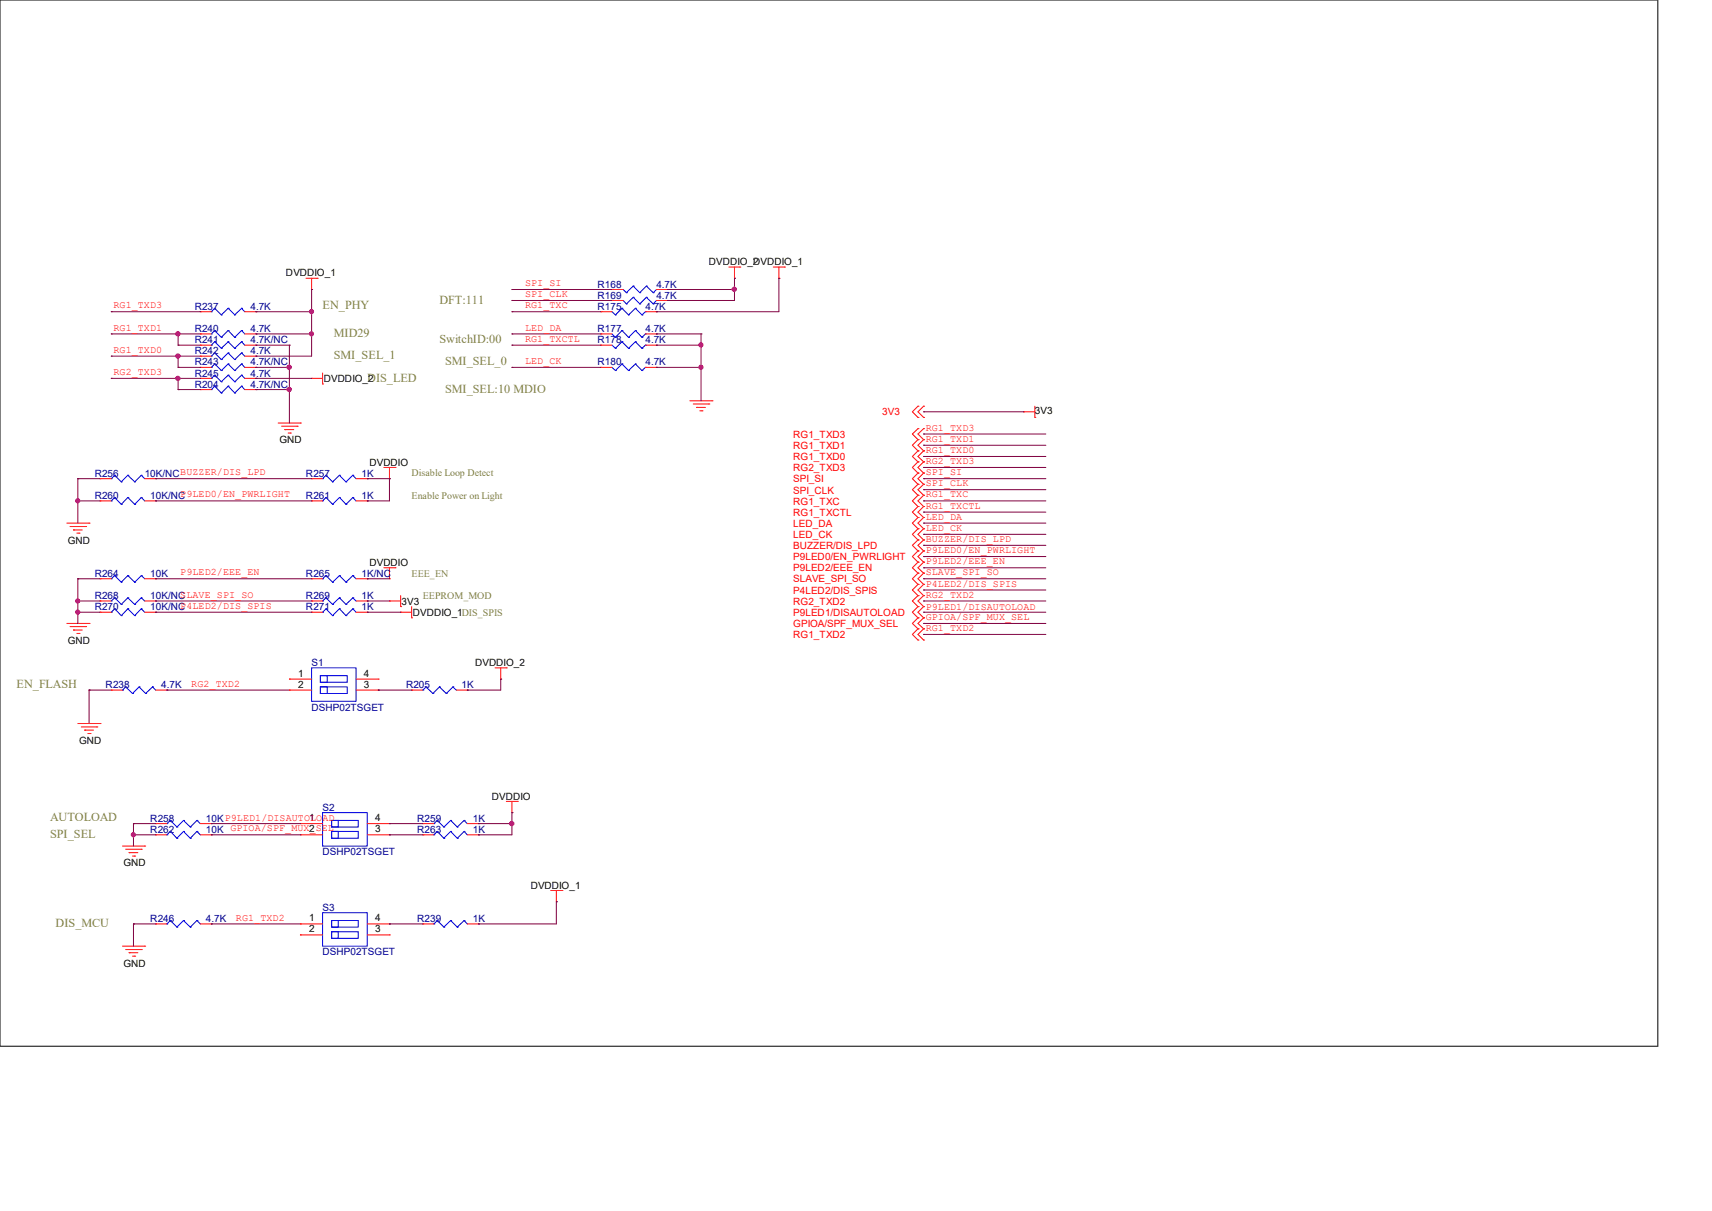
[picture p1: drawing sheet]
<svg xmlns="http://www.w3.org/2000/svg" width="297mm" height="210mm" viewBox="0 0 297 210" stroke-linecap="round" stroke-linejoin="round" font-family="sans-serif">
<path d="M0 0h287.6v181.4h-287.6z" fill="none" stroke="#000" stroke-width=".17"/>
<g fill="none" stroke="#f00" stroke-width=".17">
<path d="M34.8 57.9h.1M34.8 54.1h.1M34.8 59.9h.1M34.8 59.9h1.9M34.8 57.9h1.9M34.8 54.1h1.9M42.5 59.9h1.9M42.5 57.9h1.9M42.5 54.1h1.9M44.4 57.9h.1M44.4 54.1h.1M44.4 59.9h.1"/>
<path d="M53.1 48.3h1.9M54.1 50.2h.1M54.1 48.3v1.9M55 48.3h.1M104.2 59.9h.1M104.2 54.1h.1M104.2 57.9h.1M104.2 59.9h2M104.2 57.9h2M104.2 54.1h2M106.2 50.2h.1M106.2 52.1h.1"/>
<path d="M106.2 50.2h1.9M106.2 52.1h1.9M112 59.9h1.9M112 57.9h1.9M112 54.1h1.9M113.9 59.9h.1M113.9 54.1h.1M113.9 57.9h.1M113.9 50.2h1.9M113.9 52.1h1.9M115.8 50.2h.1M115.8 52.1h.1"/>
<path d="M126.4 46.3h2M127.4 48.3h.1M127.4 46.3v2M128.4 46.3h.1M134.2 46.3h1.9M135.1 48.3h.1M135.1 46.3v2M136.1 46.3h.1M34.8 61.8h.1M34.8 63.7h.1M34.8 65.6h.1M34.8 67.6h.1"/>
<path d="M34.8 65.6h1.9M34.8 63.7h1.9M34.8 61.8h1.9M34.8 67.6h1.9M42.5 65.6h1.9M42.5 63.7h1.9M42.5 61.8h1.9M42.5 67.6h1.9M44.4 61.8h.1M44.4 63.7h.1M44.4 65.6h.1M44.4 67.6h.1"/>
<path d="M48.3 73.4h3.8M48.9 73.9h2.7M49.4 74.5h.1M49.4 74.5h1.6M50 75.1h.4M50.4 75.1h.1M51.6 73.9h.1M52.1 73.4h.1M54.1 65.6h.1M54.1 65.6h1.9M56 66.6h.1M56 64.7v1.9"/>
<path d="M104.2 63.7h.1M104.2 63.7h2M112 63.7h1.9M113.9 63.7h.1M119.7 69.5h3.8M120.3 70.1h2.7M120.9 70.7h.1M120.9 70.7h1.5M121.4 71.2h.4M121.8 71.2h.1M123 70.1h.1M123.5 69.5h.1"/>
<path d="M159.3 74.3h.1M159.3 76.2h.1M159.3 78.2h.1M159.3 70.4h.1M159.3 72.4h.1M159.3 74.3l-1 1 1 .9M159.3 76.2l-1 1 1 1M159.3 78.2l-1 1 1 .9M159.3 70.4l-1 1 1 1M160.2 74.3h.1M160.2 76.2h.1M160.2 78.2h.1"/>
<path d="M160.2 70.4h.1M160.2 72.4h.1M160.2 74.3l-.9 1 .9 .9M160.2 76.2l-.9 1 .9 1M160.2 78.2l-.9 1 .9 .9M160.2 70.4l-.9 1 .9 1M177.6 71.4h.1M177.6 71.4h1.9M179.5 72.4h.1M179.5 70.4v2M11.6 90.7h3.9M12.1 91.3h2.8"/>
<path d="M12.7 91.9h.1M12.7 91.9h1.6M13.3 92.5h.4M13.7 92.5h.1M14.9 91.3h.1M15.5 90.7h.1M17.4 86.9h.1M17.4 83h.1M17.4 86.9h1.9M17.4 83h1.9M25.1 86.9h1.9M25.1 83h1.9"/>
<path d="M27 86.9h.1M27 83h.1M54.1 86.9h.1M54.1 83h.1M54.1 86.9h1.9M54.1 83h1.9M61.8 86.9h1.9M61.8 83h1.9M63.7 86.9h.1M63.7 83h.1M66.6 81.1h1.9M66.6 98.5h1.9"/>
<path d="M67.6 83h.1M67.6 81.1v1.9M67.6 98.5v1.9M68.5 81.1h.1M68.5 98.5h.1M159.3 80.1h.1M159.3 82h.1M159.3 84h.1M159.3 85.9h.1M159.3 87.8h.1M159.3 89.7h.1M159.3 91.7h.1"/>
<path d="M159.3 93.6h.1M159.3 95.5h.1M159.3 97.5h.1M159.3 99.4h.1M159.3 80.1l-1 1 1 .9M159.3 82l-1 1 1 1M159.3 84l-1 .9 1 1M159.3 85.9l-1 1 1 .9M159.3 87.8l-1 1 1 .9M159.3 89.7l-1 1 1 1M159.3 91.7l-1 1 1 .9M159.3 93.6l-1 1 1 .9"/>
<path d="M159.3 95.5l-1 1 1 1M159.3 97.5l-1 1 1 .9M159.3 99.4l-1 1 1 .9M160.2 80.1h.1M160.2 82h.1M160.2 84h.1M160.2 85.9h.1M160.2 87.8h.1M160.2 89.7h.1M160.2 91.7h.1M160.2 93.6h.1M160.2 95.5h.1"/>
<path d="M160.2 97.5h.1M160.2 99.4h.1M160.2 80.1l-.9 1 .9 .9M160.2 82l-.9 1 .9 1M160.2 84l-.9 .9 .9 1M160.2 85.9l-.9 1 .9 .9M160.2 87.8l-.9 1 .9 .9M160.2 89.7l-.9 1 .9 1M160.2 91.7l-.9 1 .9 .9M160.2 93.6l-.9 1 .9 .9M160.2 95.5l-.9 1 .9 1M160.2 97.5l-.9 1 .9 .9"/>
<path d="M160.2 99.4l-.9 1 .9 .9M11.6 108.1h3.9M12.1 108.7h2.8M12.7 109.3h.1M12.7 109.3h1.6M13.3 109.9h.4M13.7 109.9h.1M14.9 108.7h.1M15.5 108.1h.1M17.4 106.2h.1M17.4 100.4h.1M17.4 104.2h.1"/>
<path d="M17.4 104.2h1.9M17.4 106.2h1.9M17.4 100.4h1.9M19.3 119.7h.1M19.3 119.7h2M25.1 104.2h1.9M25.1 106.2h1.9M25.1 100.4h1.9M27 106.2h.1M27 100.4h.1M27 104.2h.1M27 119.7h2"/>
<path d="M29 119.7h.1M50.2 117.8h.1M50.2 119.7h.1M50.2 117.8h3.9M50.2 119.7h3.9M54.1 100.4h.1M54.1 104.2h.1M54.1 106.2h.1M54.1 104.2h1.9M54.1 106.2h1.9M54.1 100.4h1.9M61.8 104.2h1.9"/>
<path d="M61.8 106.2h1.9M61.8 117.8h3.8M61.8 119.7h3.8M61.8 100.4h1.9M63.7 100.4h.1M63.7 104.2h.1M63.7 106.2h.1M65.6 117.8h.1M65.6 119.7h.1M67.6 100.4h.1M67.6 104.2h.1M67.6 104.2h1.9"/>
<path d="M69.5 105.2h.1M69.5 106.2h.1M69.5 103.3v1.9M69.5 106.2h1.9M71.4 107.1h.1M71.4 119.7h.1M71.4 105.2v1.9M71.4 119.7h2M79.2 119.7h1.9M81.1 119.7h.1M85.9 115.8h1.9M86.9 117.8h.1"/>
<path d="M86.9 115.8v2M87.8 115.8h.1M159.3 101.3h.1M159.3 103.3h.1M159.3 105.2h.1M159.3 107.1h.1M159.3 109.1h.1M159.3 111h.1M159.3 101.3l-1 1 1 1M159.3 103.3l-1 .9 1 1M159.3 105.2l-1 1 1 .9M159.3 107.1l-1 1 1 1"/>
<path d="M159.3 109.1l-1 .9 1 1M160.2 101.3h.1M160.2 103.3h.1M160.2 105.2h.1M160.2 107.1h.1M160.2 109.1h.1M160.2 111h.1M160.2 101.3l-.9 1 .9 1M160.2 103.3l-.9 .9 .9 1M160.2 105.2l-.9 1 .9 .9M160.2 107.1l-.9 1 .9 1M160.2 109.1l-.9 .9 .9 1"/>
<path d="M13.5 125.5h3.9M14.1 126.1h2.7M14.7 126.6h.1M14.7 126.6h1.5M15.2 127.2h.4M15.6 127.2h.1M16.8 126.1h.1M17.4 125.5h.1M87.8 139h1.9M88.8 139v1.9M89.7 139h.1M21.3 146.7h3.8"/>
<path d="M21.8 147.3h2.7M22.4 147.9h.1M22.4 147.9h1.5M23 148.5h.4M23.4 148.5h.1M24.5 147.3h.1M25.1 146.7h.1M27 142.8h.1M27 144.8h.1M27 144.8h2M27 142.8h2M34.8 144.8h1.9"/>
<path d="M34.8 142.8h1.9M36.7 142.8h.1M36.7 144.8h.1M52.1 142.8h.1M52.1 144.8h.1M52.1 144.8h3.9M52.1 142.8h3.9M63.7 144.8h3.9M63.7 142.8h3.9M67.6 142.8h.1M67.6 144.8h.1M73.4 144.8h.1"/>
<path d="M73.4 142.8h.1M73.4 144.8h1.9M73.4 142.8h1.9M81.1 144.8h1.9M81.1 142.8h1.9M83 144.8h.1M83 142.8h.1M88.8 140.9h.1M95.5 154.4h2M96.5 156.4h.1M96.5 154.4v2M97.5 154.4h.1"/>
<path d="M21.3 164.1h3.8M21.8 164.7h2.7M22.4 165.2h.1M22.4 165.2h1.5M23 165.8h.4M23.4 165.8h.1M24.5 164.7h.1M25.1 164.1h.1M27 160.2h.1M27 160.2h2M34.8 160.2h1.9M36.7 160.2h.1"/>
<path d="M52.1 160.2h.1M52.1 162.1h.1M52.1 160.2h3.9M52.1 162.1h3.9M63.7 160.2h3.9M63.7 162.1h3.9M67.6 160.2h.1M67.6 162.1h.1M73.4 160.2h.1M73.4 160.2h1.9M81.1 160.2h1.9M83 160.2h.1"/>
</g>
<g fill="none" stroke="#00f" stroke-width=".17">
<path d="M36.7 57.9h.1M36.7 54.1h.1M36.7 59.9h.1M37.3 57.3h.1M37.3 53.5h.1M37.3 59.3h.1M37.3 57.3l1.1 1.2M37.3 57.3l-.6 .6M37.3 53.5l1.1 1.1M37.3 53.5l-.6 .6M37.3 59.3l1.1 1.1M37.3 59.3l-.6 .6"/>
<path d="M38.4 58.5h.1M38.4 54.6h.1M39.6 57.3h.1M39.6 53.5h.1M39.6 59.3h.1M39.6 57.3l1.1 1.2M39.6 57.3l-1.2 1.2M39.6 53.5l1.1 1.1M39.6 53.5l-1.2 1.1M39.6 59.3l1.1 1.1M39.6 59.3l-1.2 1.1M40.7 58.5h.1"/>
<path d="M40.7 54.6h.1M41.9 57.3h.1M41.9 53.5h.1M41.9 59.3h.1M41.9 57.3l.6 .6M41.9 57.3l-1.2 1.2M41.9 53.5l.6 .6M41.9 53.5l-1.2 1.1M41.9 59.3l.6 .6M41.9 59.3l-1.2 1.1M106.2 59.9l.6 .5M106.2 54.1l.6 .5"/>
<path d="M106.2 57.9l.6 .6M106.8 54.6h.1M106.8 58.5h.1M107.9 59.3h.1M107.9 53.5h.1M107.9 57.3h.1M107.9 59.3l-1.1 1.1M107.9 59.3l1.2 1.1M107.9 53.5l-1.1 1.1M107.9 53.5l1.2 1.1M107.9 57.3l-1.1 1.2M107.9 57.3l1.2 1.2"/>
<path d="M108.1 50.2l.6 .6M108.1 52.1l.6 .6M108.7 50.8h.1M108.7 52.7h.1M109.1 54.6h.1M109.1 58.5h.1M109.9 49.6h.1M109.9 51.6h.1M109.9 49.6l-1.2 1.2M109.9 49.6l1.1 1.2M109.9 51.6l-1.2 1.1M109.9 51.6l1.1 1.1"/>
<path d="M110.2 59.3h.1M110.2 53.5h.1M110.2 57.3h.1M110.2 59.3l-1.1 1.1M110.2 59.3l1.2 1.1M110.2 53.5l-1.1 1.1M110.2 53.5l1.2 1.1M110.2 57.3l-1.1 1.2M110.2 57.3l1.2 1.2M111 50.8h.1M111 52.7h.1M111.4 54.6h.1"/>
<path d="M111.4 58.5h.1M112 59.9h.1M112 54.1h.1M112 57.9h.1M112 59.9l-.6 .5M112 54.1l-.6 .5M112 57.9l-.6 .6M112.1 49.6h.1M112.1 51.6h.1M112.1 49.6l-1.1 1.2M112.1 49.6l1.2 1.2M112.1 51.6l-1.1 1.1"/>
<path d="M112.1 51.6l1.2 1.1M113.3 50.8h.1M113.3 52.7h.1M113.9 50.2h.1M113.9 52.1h.1M113.9 50.2l-.6 .6M113.9 52.1l-.6 .6M36.7 61.8h.1M36.7 63.7h.1M36.7 65.6h.1M36.7 67.6h.1M37.3 61.2h.1"/>
<path d="M37.3 63.1h.1M37.3 65.1h.1M37.3 67h.1M37.3 61.2l1.1 1.2M37.3 61.2l-.6 .6M37.3 63.1l1.1 1.2M37.3 63.1l-.6 .6M37.3 65.1l1.1 1.1M37.3 65.1l-.6 .5M37.3 67l1.1 1.2M37.3 67l-.6 .6M38.4 62.4h.1"/>
<path d="M38.4 60.4h.1M38.4 64.3h.1M38.4 66.2h.1M38.4 68.2h.1M39.6 61.2h.1M39.6 63.1h.1M39.6 65.1h.1M39.6 67h.1M39.6 61.2l1.1 1.2M39.6 61.2l-1.2 1.2M39.6 63.1l1.1 1.2M39.6 63.1l-1.2 1.2"/>
<path d="M39.6 65.1l1.1 1.1M39.6 65.1l-1.2 1.1M39.6 67l1.1 1.2M39.6 67l-1.2 1.2M40.7 62.4h.1M40.7 60.4h.1M40.7 64.3h.1M40.7 66.2h.1M40.7 68.2h.1M41.9 61.2h.1M41.9 63.1h.1M41.9 65.1h.1"/>
<path d="M41.9 67h.1M41.9 61.2l.6 .6M41.9 61.2l-1.2 1.2M41.9 63.1l.6 .6M41.9 63.1l-1.2 1.2M41.9 65.1l.6 .5M41.9 65.1l-1.2 1.1M41.9 67l.6 .6M41.9 67l-1.2 1.2M106.2 63.7l.6 .6M106.8 60.4h.1M106.8 64.3h.1"/>
<path d="M107.9 63.1h.1M107.9 63.1l-1.1 1.2M107.9 63.1l1.2 1.2M109.1 60.4h.1M109.1 64.3h.1M110.2 63.1h.1M110.2 63.1l-1.1 1.2M110.2 63.1l1.2 1.2M111.4 60.4h.1M111.4 64.3h.1M112 63.7h.1M112 63.7l-.6 .6"/>
<path d="M19.3 86.9h.1M19.3 83h.1M19.9 86.3h.1M19.9 99.8h.1M19.9 82.4h.1M19.9 86.3l1.1 1.2M19.9 86.3l-.6 .6M19.9 99.8l1.1 1.2M19.9 99.8l-.6 .6M19.9 82.4l1.1 1.2M19.9 82.4l-.6 .6M21 87.5h.1"/>
<path d="M21 83.6h.1M22.2 86.3h.1M22.2 99.8h.1M22.2 82.4h.1M22.2 86.3l1.2 1.2M22.2 86.3l-1.2 1.2M22.2 99.8l1.2 1.2M22.2 99.8l-1.2 1.2M22.2 82.4l1.2 1.2M22.2 82.4l-1.2 1.2M23.4 87.5h.1M23.4 83.6h.1"/>
<path d="M24.5 86.3h.1M24.5 99.8h.1M24.5 82.4h.1M24.5 86.3l.6 .6M24.5 86.3l-1.1 1.2M24.5 99.8l.6 .6M24.5 99.8l-1.1 1.2M24.5 82.4l.6 .6M24.5 82.4l-1.1 1.2M56 86.9h.1M56 83h.1M56.6 86.3h.1"/>
<path d="M56.6 99.8h.1M56.6 82.4h.1M56.6 86.3l1.1 1.2M56.6 86.3l-.6 .6M56.6 99.8l1.1 1.2M56.6 99.8l-.6 .6M56.6 82.4l1.1 1.2M56.6 82.4l-.6 .6M57.7 87.5h.1M57.7 83.6h.1M58.9 86.3h.1M58.9 99.8h.1"/>
<path d="M58.9 82.4h.1M58.9 86.3l1.1 1.2M58.9 86.3l-1.2 1.2M58.9 99.8l1.1 1.2M58.9 99.8l-1.2 1.2M58.9 82.4l1.1 1.2M58.9 82.4l-1.2 1.2M60 87.5h.1M60 83.6h.1M61.2 86.3h.1M61.2 99.8h.1M61.2 82.4h.1"/>
<path d="M61.2 86.3l.6 .6M61.2 86.3l-1.2 1.2M61.2 99.8l.6 .6M61.2 99.8l-1.2 1.2M61.2 82.4l.6 .6M61.2 82.4l-1.2 1.2M19.3 106.2h.1M19.3 100.4h.1M19.3 104.2h.1M19.9 105.6h.1M19.9 103.7h.1M19.9 105.6l1.1 1.2"/>
<path d="M19.9 105.6l-.6 .6M19.9 103.7l1.1 1.1M19.9 103.7l-.6 .5M21 106.8h.1M21 101h.1M21 104.8h.1M21.3 119.7h.1M21.8 119.1h.1M21.8 119.1l1.2 1.2M21.8 119.1l-.5 .6M22.2 105.6h.1M22.2 103.7h.1"/>
<path d="M22.2 105.6l1.2 1.2M22.2 105.6l-1.2 1.2M22.2 103.7l1.2 1.1M22.2 103.7l-1.2 1.1M23.4 106.8h.1M23.4 101h.1M23.4 104.8h.1M24.1 119.1h.1M24.1 119.1l1.2 1.2M24.1 119.1l-1.1 1.2M24.5 105.6h.1M24.5 103.7h.1"/>
<path d="M24.5 105.6l.6 .6M24.5 105.6l-1.1 1.2M24.5 103.7l.6 .5M24.5 103.7l-1.1 1.1M26.5 119.1h.1M26.5 119.1l.5 .6M26.5 119.1l-1.2 1.2M54.1 115.8h7.7v5.8h-7.7zM55.6 117.2h4.6v1.1h-4.6zM55.6 117.2h1.2v1.1h-1.2zM55.6 119.1h4.6v1.2h-4.6zM55.6 119.1h1.2v1.2h-1.2z"/>
<path d="M56 100.4h.1M56 104.2h.1M56 106.2h.1M56.6 103.7h.1M56.6 105.6h.1M56.6 103.7l1.1 1.1M56.6 103.7l-.6 .5M56.6 105.6l1.1 1.2M56.6 105.6l-.6 .6M57.7 101h.1M57.7 104.8h.1M57.7 106.8h.1"/>
<path d="M58.9 103.7h.1M58.9 105.6h.1M58.9 103.7l1.1 1.1M58.9 103.7l-1.2 1.1M58.9 105.6l1.1 1.2M58.9 105.6l-1.2 1.2M60 101h.1M60 104.8h.1M60 106.8h.1M61.2 103.7h.1M61.2 105.6h.1M61.2 103.7l.6 .5"/>
<path d="M61.2 103.7l-1.2 1.1M61.2 105.6l.6 .6M61.2 105.6l-1.2 1.2M73.4 119.7h.1M73.9 119.1h.1M73.9 119.1l1.2 1.2M73.9 119.1l-.5 .6M76.2 119.1h.1M76.2 119.1l1.2 1.2M76.2 119.1l-1.1 1.2M78.6 119.1h.1M78.6 119.1l.6 .6"/>
<path d="M78.6 119.1l-1.2 1.2M23 120.3h.1M25.3 120.3h.1M75.1 120.3h.1M77.4 120.3h.1M29 142.8h.1M29 144.8h.1M29.5 142.3h.1M29.5 159.6h.1M29.5 144.2h.1M29.5 142.3l1.2 1.1M29.5 142.3l-.5 .5"/>
<path d="M29.5 159.6l1.2 1.2M29.5 159.6l-.5 .6M29.5 144.2l1.2 1.2M29.5 144.2l-.5 .6M30.7 143.4h.1M30.7 145.4h.1M31.8 142.3h.1M31.8 159.6h.1M31.8 144.2h.1M31.8 142.3l1.2 1.1M31.8 142.3l-1.1 1.1M31.8 159.6l1.2 1.2"/>
<path d="M31.8 159.6l-1.1 1.2M31.8 144.2l1.2 1.2M31.8 144.2l-1.1 1.2M33 143.4h.1M33 145.4h.1M34.2 142.3h.1M34.2 159.6h.1M34.2 144.2h.1M34.2 142.3l.6 .5M34.2 142.3l-1.2 1.1M34.2 159.6l.6 .6M34.2 159.6l-1.2 1.2"/>
<path d="M34.2 144.2l.6 .6M34.2 144.2l-1.2 1.2M56 158.3h7.7v5.8h-7.7zM56 140.9h7.7v5.8h-7.7zM57.5 159.6h4.6v1.2h-4.6zM57.5 159.6h1.2v1.2h-1.2zM57.5 142.3h4.6v1.1h-4.6zM57.5 142.3h1.2v1.1h-1.2zM57.5 144.2h4.6v1.2h-4.6zM57.5 144.2h1.2v1.2h-1.2zM75.3 144.8h.1M75.3 142.8h.1"/>
<path d="M75.9 144.2h.1M75.9 159.6h.1M75.9 142.3h.1M75.9 144.2l1.1 1.2M75.9 144.2l-.6 .6M75.9 159.6l1.1 1.2M75.9 159.6l-.6 .6M75.9 142.3l1.1 1.1M75.9 142.3l-.6 .5M77 145.4h.1M77 143.4h.1M78.2 144.2h.1"/>
<path d="M78.2 159.6h.1M78.2 142.3h.1M78.2 144.2l1.1 1.2M78.2 144.2l-1.2 1.2M78.2 159.6l1.1 1.2M78.2 159.6l-1.2 1.2M78.2 142.3l1.1 1.1M78.2 142.3l-1.2 1.1M79.3 145.4h.1M79.3 143.4h.1M80.5 144.2h.1M80.5 159.6h.1"/>
<path d="M80.5 142.3h.1M80.5 144.2l.6 .6M80.5 144.2l-1.2 1.2M80.5 159.6l.6 .6M80.5 159.6l-1.2 1.2M80.5 142.3l.6 .5M80.5 142.3l-1.2 1.1M29 160.2h.1M30.7 160.8h.1M33 160.8h.1M57.5 161.6h4.6v1.1h-4.6zM57.5 161.6h1.2v1.1h-1.2z"/>
<path d="M75.3 160.2h.1M77 160.8h.1M79.3 160.8h.1"/>
</g>
<g fill="none" stroke="#800040" stroke-width=".17">
<path d="M19.3 57.9h.1M19.3 54.1h.1M19.3 57.9h15.5M19.3 54.1h15.5M30.9 57.9h.1M30.9 59.9h.1M30.9 57.9v2M30.9 59.9h3.9M44.4 57.9h.1M44.4 59.9h.1M44.4 54.1h.1M44.4 57.9h9.7"/>
<path d="M44.4 59.9h5.8M44.4 54.1h9.7M50.2 59.9h.1M50.2 59.9v13.5M54.1 57.9h.1M54.1 54.1h.1M54.1 50.2h.1M54.1 50.2v11.6h-9.7M88.8 52.1h.1M88.8 50.2h.1M88.8 54.1h.1M88.8 57.9h.1"/>
<path d="M88.8 59.9h.1M88.8 57.9h15.4M88.8 59.9h15.4M88.8 54.1h15.4M88.8 52.1h17.4M88.8 50.2h17.4M113.9 54.1h.1M113.9 59.9h.1M113.9 57.9h.1M113.9 57.9h7.7M113.9 59.9h7.7M115.8 50.2h.1"/>
<path d="M115.8 52.1h.1M115.8 50.2h11.6M121.6 59.9h.1M121.6 57.9h.1M121.6 57.9v11.6M127.4 48.3h.1M127.4 50.2h.1M127.4 48.3v3.8h-11.6M135.1 48.3h.1M135.1 48.3v5.8h-21.2M19.3 61.8h.1M19.3 65.6h.1"/>
<path d="M19.3 61.8h15.5M19.3 65.6h15.5M30.9 61.8h.1M30.9 63.7h.1M30.9 65.6h.1M30.9 67.6h.1M30.9 63.7h3.9M30.9 61.8v1.9M30.9 65.6v2M30.9 67.6h3.9M44.4 61.8h.1M44.4 63.7h.1"/>
<path d="M44.4 67.6h.1M44.4 65.6h.1M44.4 63.7h5.8M44.4 65.6h9.7M44.4 67.6h5.8M50.2 63.7h.1M50.2 67.6h.1M88.8 63.7h.1M88.8 63.7h15.4M113.9 63.7h.1M113.9 63.7h7.7M121.6 63.7h.1"/>
<path d="M160.2 75.3h.1M160.2 77.2h.1M160.2 79.2h.1M160.2 71.4h.1M160.2 75.3h21.2M160.2 77.2h21.2M160.2 79.2h21.2M160.2 71.4h17.4M13.5 86.9h.1M13.5 83h.1M13.5 86.9h3.9M13.5 83v7.7"/>
<path d="M13.5 83h3.9M27 86.9h.1M27 83h.1M27 86.9h27.1M27 83h27.1M63.7 83h.1M63.7 86.9h.1M63.7 83h3.9M67.6 83h.1M67.6 83v3.9h-3.9M160.2 81.1h.1M160.2 83h.1"/>
<path d="M160.2 84.9h.1M160.2 86.9h.1M160.2 90.7h.1M160.2 88.8h.1M160.2 92.7h.1M160.2 94.6h.1M160.2 96.5h.1M160.2 98.5h.1M160.2 86.9h21.2M160.2 83h21.2M160.2 81.1h21.2M160.2 84.9h21.2"/>
<path d="M160.2 90.7h21.2M160.2 88.8h21.2M160.2 92.7h21.2M160.2 94.6h21.2M160.2 96.5h21.2M160.2 98.5h21.2M13.5 104.2h.1M13.5 106.2h.1M13.5 100.4h.1M13.5 104.2h3.9M13.5 106.2h3.9M13.5 100.4v7.7"/>
<path d="M13.5 100.4h3.9M15.5 119.7h.1M15.5 119.7h3.8M15.5 119.7v5.8M27 106.2h.1M27 104.2h.1M27 100.4h.1M27 104.2h27.1M27 106.2h27.1M27 100.4h27.1M29 119.7h.1M29 119.7h21.2"/>
<path d="M63.7 100.4h.1M63.7 104.2h.1M63.7 106.2h.1M63.7 104.2h3.9M63.7 106.2h5.8M63.7 100.4h3.9M65.6 119.7h.1M65.6 119.7h5.8M81.1 119.7h.1M86.9 117.8h.1M86.9 117.8v1.9h-5.8M160.2 100.4h.1"/>
<path d="M160.2 102.3h.1M160.2 104.2h.1M160.2 106.2h.1M160.2 108.1h.1M160.2 110h.1M160.2 104.2h21.2M160.2 106.2h21.2M160.2 100.4h21.2M160.2 102.3h21.2M160.2 108.1h21.2M160.2 110h21.2M23.2 142.8h.1"/>
<path d="M23.2 144.8h.1M23.2 142.8h3.8M23.2 144.8h3.8M23.2 142.8v3.9M36.7 142.8h.1M36.7 144.8h.1M36.7 142.8h15.4M36.7 144.8h15.4M67.6 142.8h.1M67.6 144.8h.1M67.6 142.8h5.8M67.6 144.8h5.8"/>
<path d="M83 144.8h.1M83 142.8h.1M83 142.8h5.8M88.8 142.8h.1M88.8 140.9h.1M88.8 140.9v3.9h-5.8M96.5 156.4h.1M96.5 156.4v3.8h-13.5M23.2 160.2h.1M23.2 160.2v3.9M23.2 160.2h3.8M36.7 160.2h.1"/>
<path d="M36.7 160.2h15.4M67.6 160.2h.1M67.6 160.2h5.8M83 160.2h.1"/>
</g>
<g fill="#f0f" stroke="#f0f" stroke-width=".17">
<circle cx="13.5" cy="106.2" r=".36"/>
<circle cx="13.5" cy="104.2" r=".36"/>
<circle cx="30.9" cy="61.7" r=".37"/>
<circle cx="30.9" cy="57.9" r=".37"/>
<circle cx="54" cy="57.9" r=".36"/>
<circle cx="30.9" cy="65.6" r=".37"/>
<circle cx="50.2" cy="63.7" r=".37"/>
<circle cx="50.2" cy="67.5" r=".37"/>
<circle cx="13.5" cy="86.8" r=".36"/>
<circle cx="23.1" cy="144.8" r=".36"/>
<circle cx="88.8" cy="142.8" r=".37"/>
<circle cx="127.4" cy="50.2" r=".37"/>
<circle cx="121.6" cy="63.7" r=".36"/>
<circle cx="121.6" cy="59.8" r=".36"/>
<circle cx="54" cy="54" r=".36"/>
</g>
<g font-size="2.1" fill="#808040">
<text x="56" y="53.6">EN_PHY</text>
<text x="76.2" y="52.7">DFT:111</text>
<text x="57.9" y="58.5">MID29</text>
<text x="76.2" y="59.4">SwitchID:00</text>
<text x="57.9" y="62.3">SMI_SEL_1</text>
<text x="77.2" y="63.3">SMI_SEL_0</text>
<text x="63.7" y="66.2">DIS_LED</text>
<text x="77.2" y="68.1">SMI_SEL:10 MDIO</text>
<text x="2.9" y="119.3">EN_FLASH</text>
<text x="8.7" y="142.5">AUTOLOAD</text>
<text x="8.7" y="145.3">SPI_SEL</text>
<text x="9.7" y="160.8">DIS_MCU</text>
</g>
<g font-size="1.7">
<text x="49.6" y="47.9">DVDDIO_1</text>
<text x="123" y="46">DVDDIO_2</text>
<text x="130.7" y="46">DVDDIO_1</text>
<text x="56.2" y="66.3">DVDDIO_2</text>
<text x="179.5" y="71.9">3V3</text>
<text x="48.5" y="76.9">GND</text>
<text x="64.1" y="80.8">DVDDIO</text>
<text x="11.8" y="94.3">GND</text>
<text x="64.1" y="98.1">DVDDIO</text>
<text x="69.7" y="104.9">3V3</text>
<text x="71.6" y="106.8">DVDDIO_1DIS_SPIS</text>
<text x="11.8" y="111.6">GND</text>
<text x="51.7" y="117.3">1</text>
<text x="51.7" y="119.3">2</text>
<text x="63.1" y="117.3">4</text>
<text x="63.1" y="119.3">3</text>
<text x="82.4" y="115.5">DVDDIO_2</text>
<text x="13.7" y="129">GND</text>
<text x="53.6" y="142.4">1</text>
<text x="65.1" y="142.4">4</text>
<text x="85.3" y="138.7">DVDDIO</text>
<text x="53.6" y="144.4">2</text>
<text x="65.1" y="144.4">3</text>
<text x="21.4" y="150.2">GND</text>
<text x="92.1" y="154.1">DVDDIO_1</text>
<text x="53.6" y="159.8">1</text>
<text x="53.6" y="161.7">2</text>
<text x="65.1" y="159.8">4</text>
<text x="65.1" y="161.7">3</text>
<text x="21.4" y="167.6">GND</text>
</g>
<g font-size="1.7" fill="#f00">
<text x="19.7" y="53.5">RG1_TXD3</text>
<text x="91.1" y="51.5">SPI_CLK</text>
<text x="91.1" y="49.6">SPI_SI</text>
<text x="91.1" y="53.5">RG1_TXC</text>
<text x="19.7" y="57.3">RG1_TXD1</text>
<text x="91.1" y="57.3">LED_DA</text>
<text x="91.1" y="59.3">RG1_TXCTL</text>
<text x="19.7" y="61.2">RG1_TXD0</text>
<text x="19.7" y="65">RG2_TXD3</text>
<text x="91.1" y="63.1">LED_CK</text>
<text x="137.6" y="75.9">RG1_TXD3</text>
<text x="137.6" y="77.8">RG1_TXD1</text>
<text x="153.1" y="72">3V3</text>
<text x="160.6" y="74.7">RG1_TXD3</text>
<text x="160.6" y="76.6">RG1_TXD1</text>
<text x="137.6" y="79.8">RG1_TXD0</text>
<text x="137.6" y="81.7">RG2_TXD3</text>
<text x="137.6" y="83.6">SPI_SI</text>
<text x="160.6" y="78.6">RG1_TXD0</text>
<text x="160.6" y="80.5">RG2_TXD3</text>
<text x="160.6" y="82.4">SPI_SI</text>
<text x="31.3" y="86.3">P9LED0/EN_PWRLIGHT</text>
<text x="137.6" y="85.6">SPI_CLK</text>
<text x="137.6" y="87.5">RG1_TXC</text>
<text x="137.6" y="89.4">RG1_TXCTL</text>
<text x="160.6" y="84.3">SPI_CLK</text>
<text x="160.6" y="86.3">RG1_TXC</text>
<text x="160.6" y="88.2">RG1_TXCTL</text>
<text x="137.6" y="91.4">LED_DA</text>
<text x="137.6" y="93.3">LED_CK</text>
<text x="137.6" y="95.2">BUZZER/DIS_LPD</text>
<text x="160.6" y="90.1">LED_DA</text>
<text x="160.6" y="92.1">LED_CK</text>
<text x="160.6" y="94">BUZZER/DIS_LPD</text>
<text x="160.6" y="95.9">P9LED0/EN_PWRLIGHT</text>
<text x="31.3" y="99.8">P9LED2/EEE_EN</text>
<text x="137.6" y="97.2">P9LED0/EN_PWRLIGHT</text>
<text x="137.6" y="99.1">P9LED2/EEE_EN</text>
<text x="137.6" y="101">SLAVE_SPI_SO</text>
<text x="160.6" y="97.9">P9LED2/EEE_EN</text>
<text x="160.6" y="99.8">SLAVE_SPI_SO</text>
<text x="160.6" y="101.7">P4LED2/DIS_SPIS</text>
<text x="31.3" y="105.6">P4LED2/DIS_SPIS</text>
<text x="31.3" y="103.6">SLAVE_SPI_SO</text>
<text x="137.6" y="103">P4LED2/DIS_SPIS</text>
<text x="137.6" y="104.9">RG2_TXD2</text>
<text x="137.6" y="106.8">P9LED1/DISAUTOLOAD</text>
<text x="160.6" y="103.6">RG2_TXD2</text>
<text x="160.6" y="105.8">P9LED1/DISAUTOLOAD</text>
<text x="160.6" y="107.5">GPIOA/SPF_MUX_SEL</text>
<text x="137.6" y="108.8">GPIOA/SPF_MUX_SEL</text>
<text x="137.6" y="110.7">RG1_TXD2</text>
<text x="160.6" y="109.4">RG1_TXD2</text>
<text x="33.2" y="119.1">RG2_TXD2</text>
<text x="40.9" y="159.6">RG1_TXD2</text>
</g>
<g font-size="1.7" fill="#000080">
<text x="33.8" y="53.7">R237</text>
<text x="43.4" y="53.7">4.7K</text>
<text x="103.7" y="49.9">R168</text>
<text x="103.7" y="51.8">R169</text>
<text x="103.7" y="53.7">R175</text>
<text x="112" y="53.7">4.7K</text>
<text x="113.9" y="49.9">4.7K</text>
<text x="113.9" y="51.8">4.7K</text>
<text x="33.8" y="57.6">R240</text>
<text x="33.8" y="59.5">R241</text>
<text x="43.4" y="57.6">4.7K</text>
<text x="43.4" y="59.5">4.7K/NC</text>
<text x="103.7" y="59.5">R178</text>
<text x="103.7" y="57.6">R177</text>
<text x="112" y="59.5">4.7K</text>
<text x="112" y="57.6">4.7K</text>
<text x="33.8" y="61.5">R242</text>
<text x="33.8" y="63.4">R243</text>
<text x="33.8" y="65.3">R245</text>
<text x="43.4" y="61.5">4.7K</text>
<text x="43.4" y="63.4">4.7K/NC</text>
<text x="43.4" y="65.3">4.7K</text>
<text x="103.7" y="63.4">R180</text>
<text x="112" y="63.4">4.7K</text>
<text x="33.8" y="67.2">R204</text>
<text x="43.4" y="67.2">4.7K/NC</text>
<text x="16.4" y="82.7">R256</text>
<text x="25.1" y="82.7">10K/NCBUZZER/DIS_LPD</text>
<text x="53.1" y="82.7">R257</text>
<text x="62.7" y="82.7">1K</text>
<text x="16.4" y="86.5">R260</text>
<text x="26.1" y="86.5">10K/NC</text>
<text x="53.1" y="86.5">R261</text>
<text x="62.7" y="86.5">1K</text>
<text x="16.4" y="100.1">R264</text>
<text x="26.1" y="100.1">10K</text>
<text x="53.1" y="100.1">R265</text>
<text x="62.7" y="100.1">1K/NC</text>
<text x="16.4" y="105.8">R270</text>
<text x="16.4" y="103.9">R268</text>
<text x="26.1" y="105.8">10K/NC</text>
<text x="26.1" y="103.9">10K/NC</text>
<text x="53.1" y="103.9">R269</text>
<text x="53.1" y="105.8">R271</text>
<text x="62.7" y="103.9">1K</text>
<text x="62.7" y="105.8">1K</text>
<text x="18.3" y="119.4">R238</text>
<text x="28" y="119.4">4.7K</text>
<text x="54.1" y="115.5">S1</text>
<text x="70.4" y="119.4">R205</text>
<text x="80.1" y="119.4">1K</text>
<text x="54.1" y="123.2">DSHP02TSGET</text>
<text x="26.1" y="142.5">R258</text>
<text x="35.7" y="142.5">10KP9LED1/DISAUTOLOAD</text>
<text x="56" y="140.6">S2</text>
<text x="72.4" y="142.5">R259</text>
<text x="82" y="142.5">1K</text>
<text x="26.1" y="144.4">R262</text>
<text x="35.7" y="144.4">10K GPIOA/SPF_MUX_SEL</text>
<text x="56" y="148.3">DSHP02TSGET</text>
<text x="72.4" y="144.4">R263</text>
<text x="82" y="144.4">1K</text>
<text x="26.1" y="159.9">R246</text>
<text x="35.7" y="159.9">4.7K</text>
<text x="56" y="158">S3</text>
<text x="72.4" y="159.9">R239</text>
<text x="82" y="159.9">1K</text>
<text x="56" y="165.7">DSHP02TSGET</text>
</g>
<g font-size="1.7" fill="#808040">
<text x="71.4" y="82.6">Disable Loop Detect</text>
<text x="71.4" y="86.5">Enable Power on Light</text>
<text x="71.4" y="100">EEE_EN</text>
<text x="73.4" y="103.9">EEPROM_MOD</text>
</g>
</svg>
